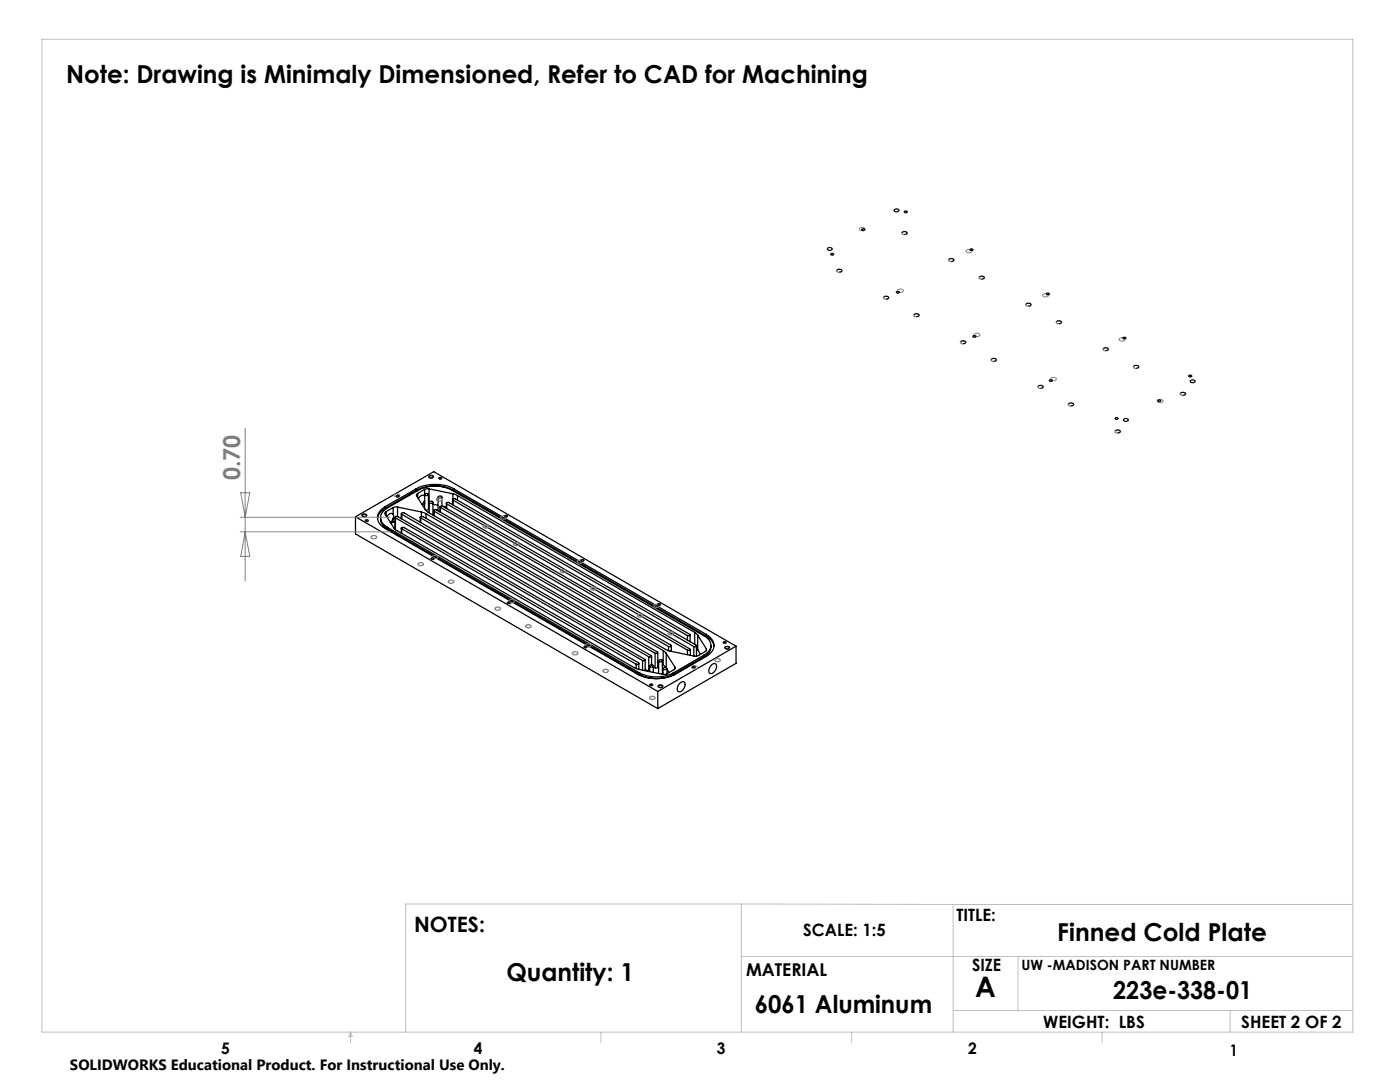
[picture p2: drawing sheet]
<svg xmlns="http://www.w3.org/2000/svg" width="279mm" height="216mm" viewBox="0 0 279 216" stroke-linecap="round" stroke-linejoin="round" font-family="sans-serif">
<g fill="none" stroke="#c0c0c0" stroke-width=".2">
<path d="M8.4 7.8h261.6v198.2h-261.6zM148 180.4v25.6M148 180.4h-67v25.6M148 190.9h122M148 180.4l42.2 .1M190.2 180.5v25.5M190.2 180.5h79.8M203.2 190.9v10.7M70 206v2.1M70 206l.3 .8h-.7zM119.9 206v2.1M170 206v2.1"/>
<path d="M190.2 201.6h79.8M220 206v2.1M245.5 201.6v4.4"/>
</g>
<g fill="none" stroke="#000" stroke-width=".25">
<path d="M79.2 98.9h.4a.2 .2 0 0 1-.2 .2 .2 .2 0 0 1-.2-.2zM83 97.6a8.3 8.3 0 0 1 7.6 0M83 97.9a8.3 8.3 0 0 1 7.6 0M83 97.6l-6.1 3.5M83 97.9l-6.1 3.5M83 97.6v.3M83 97.9l.2 .1M83.4 98.5l-.3 .2v.3l1.8 2.8 .5 .4 47.5 27.4 .8 .3 5.2 1.1 .5-.2 1.5-.8 .1-.5M83.4 98.5v.8M84.7 99a.67 .67 0 0 0-1.1 .3l-.1 .2M84.7 99.8l-.5 .8M84.7 97.6v3.9"/>
<path d="M84.7 97.6l-1.3 .9M84.8 98.5h.5l.2 .1a.36 .36 0 0 1-.4 .3 .36 .36 0 0 1-.3-.3zM85.5 98.7v2.9l-.1 .1-.5 .1M85.6 97.5l-.9 .1M85.6 97.5l4.8 1M85.6 97.5v2.9M85.7 95a.42 .42 0 0 1 .4-.1 .42 .42 0 0 1 .3 .3 .4 .4 0 0 1-.4 .2 .4 .4 0 0 1-.3-.4zM87.4 99.2v2.7M87.5 99.1a.4 .4 0 0 1 .4-.1 .4 .4 0 0 1 .3 .3 .4 .4 0 0 1-.5 .1 .4 .4 0 0 1-.2-.3zM87.7 95.4a.21 .21 0 0 1 .2-.1 .21 .21 0 0 1 .2 .2h-.4zM88.2 99.2v1.8M90.3 99.7v1"/>
<path d="M90.4 98.5l.9 .4M90.4 98.5v1.1M90.4 99.8l-.1-.1 .1-.1h.5l46.8 27v.2h-.5M90.4 99.8l46.8 27M90.4 99.8v1M90.6 97.6l50.3 29M90.6 97.9l50.3 29M90.6 97.6v.3M90.6 97.9l-.1 .1M91.3 98.9l47.3 27.3M91.3 98.9v.9M70.9 103.1l60.4 34.9"/>
<path d="M70.9 103.1l15.7-9 60.3 34.8M70.9 103.1v3.4l60.4 34.9M72.3 102.7a.46 .46 0 0 1 .8 .2 .43 .43 0 0 1-.5 .2 .43 .43 0 0 1-.3-.4zM73 103.8l.4 .1a.2 .2 0 0 1-.2 .1 .2 .2 0 0 1-.2-.2zM76 103.3v.3a2.32 2.32 0 0 0 1.3 2M76.9 101.1a2.34 2.34 0 0 0-1.6 2.2 2.34 2.34 0 0 0 1.6 2.2l50.3 29a8.3 8.3 0 0 0 7.6 0l6.1-3.5a2.33 2.33 0 0 0 1.4-3.1l-.6-.7-.8-.6M76.9 101.4l-.8 .6a2.28 2.28 0 0 0-.7 1.4M76.9 101.1v.3M76.9 101.4l.2 .1M77 102.1l-.2 .3 .1 .2 2.1 3.2 47.7 27.5 .8 .3M77 102.1v.8M77.3 105.2a2.06 2.06 0 0 1-1.3-1.9 2.06 2.06 0 0 1 1.3-1.9l6.2-3.6a7.4 7.4 0 0 1 6.7 0l50.3 29.1a2.04 2.04 0 0 1 1.4 1.9 2.04 2.04 0 0 1-1.4 1.9"/>
<path d="M77.3 105.2l25.2 14.6M77.3 105.6l50.3 29M77.3 105.2v.4M77.3 105.6l-.1 .1M78.5 102.6l-.3-.2-.4 .1-.6 .6M78.5 102.6l.1 .3-.1 .6M78.5 103.5l-.6 .7M78.5 101.3l-1.5 .8M78.5 104.2l-.5 .2M78.5 101.3v1.3M78.5 103.5v.7M78.8 104.1l-.3 .1"/>
<path d="M78.8 103.2v2.4M78.9 103.3v-.2h.5l49.4 28.6-.2 .1h-.4M78.9 103.3l49.3 28.5M78.9 103.3v2.4M79.3 101.2l-.8 .1M79.3 101.2l4.8 1M79.3 101.2v1.9M80.1 102.5v1M80.1 105.4v1M80.2 105.5l-.1-.2h.5l46.9 27-.1 .2h-.4M80.2 102.6l-.1-.1 .1-.2h.4l49.4 28.7-.2 .1h-.3M80.2 105.5l46.8 27"/>
<path d="M80.2 102.6l49.3 28.5M80.2 102.6v.9M80.2 105.5v1M83.9 103.2v1M84 103.3l-.1-.1 .1-.1h.4l46.9 27-.1 .3h-.5M84 103.3l46.7 27.1M84 103.3v1M84.1 102.2l.9 .3M84.1 102.2v.8M84.7 100.5l-.4 .3M85 102.5l47.4 27.3M85 102.5v.9"/>
<path d="M85.5 100.4h.2M85.7 100.2a.34 .34 0 0 1 .4-.2 .34 .34 0 0 1 .2 .4h-.5zM85.7 100.2v2.1M86.1 111.4l.3-.1 .1 .2-.3 .1zM86.4 100.2v2.6M86.4 100.6l1 .2M86.5 101.8v1.1M86.6 102v-.2l.5-.1 46.9 27.2-.2 .1h-.4M86.6 102l46.8 27M86.6 102v.9M87.8 101.1v1M87.9 101.2l49.3 28.5"/>
<path d="M87.9 101.2v1M88.3 101h-.4l-.1 .1 .1 .1M88.3 101l49.5 28.6-.4 .2-.2-.1M88.4 101l.7 .2M89.1 100.4v1M89.1 100.5v-.2l.4-.1 49.5 28.6-.1 .2h-.4M89.1 100.5l49.4 28.5M89.1 100.5v1M100.8 102.9h.3l.1 .1-.3 .1zM102.5 119.8l25.1 14.5M102.5 119.8v.3l-.2 .1M116.7 129h.4a.2 .2 0 0 1-.3 .2 .2 .2 0 0 1-.1-.2z"/>
<path d="M127 132.5v.9M127.5 133.6l4.9 1 .7-.2M127.5 132.4v1.2M127.6 134.6a7.4 7.4 0 0 0 6.8 0M127.6 134.3a7.4 7.4 0 0 0 6.8 0M127.6 134.3v.3M127.6 134.6l-.1 .1M128.2 131.8v1.9M128.8 131.7v2.1M129.5 131.1v2.9l-.7-.4M129.6 132.9v1.1M129.8 136.6l.2-.1 .2 .2a.23 .23 0 0 1-.3 .1 .23 .23 0 0 1-.1-.2z"/>
<path d="M129.8 132.8l.4-.1 .2 .1a.36 .36 0 0 1-.4 .3 .36 .36 0 0 1-.3-.3zM130 131v1.7M130.4 132.9v1.3M130.4 133.1l.3 .1M130.7 130.4v2.8M131.3 130.2v3h-.6M131.3 138v3.4M131.3 132.1l.1 .1M131.3 120.5l.4 .1a.2 .2 0 0 1-.2 .2 .2 .2 0 0 1-.2-.3zM131.4 136.8a.46 .46 0 0 1 .8 .2 .43 .43 0 0 1-.5 .2 .43 .43 0 0 1-.3-.4zM131.4 131.9v2.5M131.6 131.7l.2-.1 .4 .2a.35 .35 0 0 1-.4 .3 .35 .35 0 0 1-.3-.3z"/>
<path d="M132.2 131.9v2.6M132.2 132.6l.2 .2M132.3 133.4v1.1M132.4 129.8l.6 .6M132.4 132.8l.5 .4M132.4 129.8v3M132.4 133.2h.3l.4 .1a.35 .35 0 0 1-.4 .3 .35 .35 0 0 1-.3-.3zM133 130.4l1.7 2.7M133 130.4v2.8M133.1 133.4v1M133.1 133.5l.4 .7M133.4 129v.8"/>
<path d="M134 128.9v1.1M134.4 134.3v.3M134.4 134.6l.1 .1M134.7 133.1l-.1 .4-1.5 .9M134.7 133.1v.4M135.7 136.3a.55 .55 0 0 1 .8-.2 .55 .55 0 0 1 .2 .7 1.27 1.27 0 0 1-1.3 1.2 1.23 1.23 0 0 1 .3-1.7zM137.2 126.8v.9M137.2 129.7v.9M137.7 126.7v1.4M137.8 129.6v1.2M138.3 133h.4a.2 .2 0 0 1-.2 .2 .2 .2 0 0 1-.2-.2zM138.5 129v1.9"/>
<path d="M138.6 126.2l.6 .6M138.6 126.2v2.4M139 129.4l.2 .2M139 128.9v2M139.2 126.8l1.8 2.7M139.2 129.6l.6 1M139.2 126.8v2.8M140.5 130.7l-6.1 3.6M140.5 131.1l-6.1 3.5M140.5 130.7v.4M140.5 131.1l.2 .1M140.9 126.9l.8 .6a2.13 2.13 0 0 1 .8 1.4"/>
<path d="M140.9 126.6v.3M140.9 126.9l-.1 .1M141 129.5v.3M141.9 128.8v.7a2.4 2.4 0 0 1-1.4 1.6M142 132.6a.55 .55 0 0 1 .8-.2 .55 .55 0 0 1 .2 .8 1.22 1.22 0 0 1-1.3 1.2 1.23 1.23 0 0 1 .3-1.8zM144.4 128.1h.3l.2 .1a.23 .23 0 0 1-.3 .1 .23 .23 0 0 1-.2-.2zM144.7 129.2a.42 .42 0 0 1 .5-.2 .42 .42 0 0 1 .3 .3 .4 .4 0 0 1-.4 .2 .4 .4 0 0 1-.4-.3zM146.9 128.9l-15.6 9.1M146.9 128.9v3.5l-15.6 9"/>
<circle cx="116.3" cy="111.8" r=".2"/>
<circle cx="101.6" cy="120.3" r=".2"/>
</g>
<g fill="none" stroke="#808080" stroke-width=".25">
<path d="M165.8 50.7l.5-.1a.26 .26 0 0 1-.2 .4 .26 .26 0 0 1-.3-.3zM167 53.9a.54 .54 0 0 1 .6-.3 .54 .54 0 0 1 .4 .6l-.6 .1a.31 .31 0 0 1-.4-.1 .31 .31 0 0 1 0-.3zM172 45.7l.3-.1a.21 .21 0 0 1 .3 .3 .21 .21 0 0 1-.4 .1 .19 .19 0 0 1-.2 0 .19 .19 0 0 1 0-.3zM176.3 59.3a.62 .62 0 0 1 1.1 .2 .59 .59 0 0 1-.6 .3 .59 .59 0 0 1-.5-.5zM178.9 58.2l.2-.1a.27 .27 0 0 1 .4 0 .27 .27 0 0 1-.1 .4 .27 .27 0 0 1-.4 0zM180 46.4a.54 .54 0 0 1 .6-.2 .54 .54 0 0 1 .4 .5l-.7 .1a.27 .27 0 0 1-.3-.2 .27 .27 0 0 1 0-.2zM180.4 42.2l.2-.1a.26 .26 0 0 1 .4 0 .26 .26 0 0 1 0 .4 .26 .26 0 0 1-.4-.1zM189.3 51.8l.1-.1a.5 .5 0 0 1 .6-.2 .5 .5 0 0 1 .3 .6 .57 .57 0 0 1-.6 .1 .57 .57 0 0 1-.4-.4zM193.5 49.8l.5-.1a.26 .26 0 0 1 0 .4 .26 .26 0 0 1-.4-.1zM195.4 55.2l.7-.1a.34 .34 0 0 1 .4 .4 .34 .34 0 0 1-.5 .2l-.6-.1zM208.9 58.5h.1a.27 .27 0 0 1 .4-.1 .27 .27 0 0 1 0 .5 .27 .27 0 0 1-.4-.1l-.2-.1zM182.4 62.8l.8-.2a.32 .32 0 0 1 .2 .4 .32 .32 0 0 1-.4 .2l-.5-.1z"/>
<path d="M191.7 68.2a.54 .54 0 0 1 .6-.3 .54 .54 0 0 1 .4 .5 .54 .54 0 0 1-.6 .3 .54 .54 0 0 1-.4-.5zM194.2 67l.3-.1a.22 .22 0 0 1 .3 .3 .22 .22 0 0 1-.3 .1l-.4-.1zM197.8 71.6l.7-.1a.34 .34 0 0 1 .4 .4 .34 .34 0 0 1-.5 .2l-.6-.1zM204.8 60.6l.7-.1a.29 .29 0 0 1 .3 .4 .29 .29 0 0 1-.4 .2h-.3a.31 .31 0 0 1-.3-.1 .31 .31 0 0 1 0-.4zM207.2 77a.52 .52 0 0 1 .6-.2 .52 .52 0 0 1 .3 .6l-.7 .1a.25 .25 0 0 1-.3-.2 .25 .25 0 0 1 .1-.3zM209.5 75.8h.1a.25 .25 0 0 1 .4 0 .25 .25 0 0 1-.1 .4 .25 .25 0 0 1-.3-.1l-.2-.1zM210.8 64.2a.57 .57 0 0 1 .6-.2 .57 .57 0 0 1 .4 .4 .57 .57 0 0 1-.5 .2 .57 .57 0 0 1-.5-.4zM220.2 69.5a.55 .55 0 0 1 .6-.2 .55 .55 0 0 1 .4 .6l-.7 .1a.31 .31 0 0 1-.3-.1 .31 .31 0 0 1 0-.4zM224.1 67.3h.2a.26 .26 0 0 1 .3 0 .26 .26 0 0 1 0 .4 .26 .26 0 0 1-.3-.1l-.2-.1zM226.3 73h.8a.34 .34 0 0 1 .1 .5 .34 .34 0 0 1-.5 0l-.3-.1a.25 .25 0 0 1-.2-.1 .25 .25 0 0 1 .1-.3zM231 79.9l.2-.1a.26 .26 0 0 1 .4 0 .26 .26 0 0 1 0 .3 .26 .26 0 0 1-.4 0zM235.6 78.4l.7-.1a.32 .32 0 0 1 .3 .4 .32 .32 0 0 1-.5 .2h-.3a.3 .3 0 0 1-.2-.5z"/>
<path d="M237.2 75l.2-.1a.26 .26 0 0 1 .4-.1 .26 .26 0 0 1 0 .4 .26 .26 0 0 1-.4 0zM79.1 98.9l.1-.1a.26 .26 0 0 1 .4 0 .26 .26 0 0 1 0 .4 .26 .26 0 0 1-.4 0zM87.2 99.4h.8a.32 .32 0 0 1 .1 .4 .32 .32 0 0 1-.4 .2h-.2a.3 .3 0 0 1-.4-.2 .3 .3 0 0 1 .1-.4zM87.6 95.3h.1a.26 .26 0 0 1 .4-.1 .26 .26 0 0 1 0 .4 .26 .26 0 0 1-.4 0zM213.3 80.6l.3-.2h.4a.32 .32 0 0 1 .3 .5 .32 .32 0 0 1-.5 .1l-.5-.1-.1-.1zM222.5 83.4h.5a.24 .24 0 0 1 0 .3 .24 .24 0 0 1-.3 0zM222.6 85.9a.55 .55 0 0 1 .6-.2 .55 .55 0 0 1 .4 .6 .54 .54 0 0 1-.7 .2 .54 .54 0 0 1-.3-.6zM73 103.8h.4a.28 .28 0 0 1-.2 .3 .28 .28 0 0 1-.3-.2zM74.1 107.1a.59 .59 0 0 1 .6-.3 .59 .59 0 0 1 .4 .5 .6 .6 0 0 1-.6 .2 .6 .6 0 0 1-.4-.4zM83.4 112.5a.6 .6 0 0 1 1.1 .1 .59 .59 0 0 1-.6 .3 .59 .59 0 0 1-.5-.4zM86 111.4l.4-.1a.16 .16 0 0 1 .2 .1 .16 .16 0 0 1-.1 .2h-.4zM89.5 115.9a.54 .54 0 0 1 .6-.2 .54 .54 0 0 1 .4 .5 .54 .54 0 0 1-.6 .2 .54 .54 0 0 1-.4-.5z"/>
<path d="M96.4 104.9a.6 .6 0 0 1 .7-.2 .6 .6 0 0 1 .4 .5 .58 .58 0 0 1-.6 .2 .58 .58 0 0 1-.5-.5zM100.7 102.9l.2-.1a.26 .26 0 0 1 .3 0 .26 .26 0 0 1 0 .4 .26 .26 0 0 1-.3 0l-.3-.2zM102.6 108.4a.54 .54 0 0 1 .6-.2 .54 .54 0 0 1 .3 .5l-.7 .1a.27 .27 0 0 1-.3-.1 .27 .27 0 0 1 .1-.3zM111.9 113.8a.54 .54 0 0 1 .6-.2 .54 .54 0 0 1 .4 .5 .54 .54 0 0 1-.6 .2 .54 .54 0 0 1-.4-.5zM116 111.7h.4a.26 .26 0 0 1 0 .4 .26 .26 0 0 1-.4-.2zM118 117.3a.53 .53 0 0 1 .6-.2 .53 .53 0 0 1 .3 .5 .53 .53 0 0 1-.6 .2 .53 .53 0 0 1-.3-.5zM98.8 121.3a.54 .54 0 0 1 .6-.2 .54 .54 0 0 1 .4 .5l-.7 .1-.3-.2zM101.3 120.2l.2-.1a.27 .27 0 0 1 .4 0 .27 .27 0 0 1-.1 .4 .27 .27 0 0 1-.4-.1l-.2-.1zM105 124.8a.54 .54 0 0 1 .6-.2 .54 .54 0 0 1 .3 .5l-.7 .1a.27 .27 0 0 1-.3-.1 .27 .27 0 0 1 .1-.3zM114.3 130.1a.5 .5 0 0 1 .7-.1 .5 .5 0 0 1 .2 .6 .5 .5 0 0 1-.6 .1 .5 .5 0 0 1-.3-.6zM116.6 129l.1-.1a.26 .26 0 0 1 .4 0 .26 .26 0 0 1 0 .4 .26 .26 0 0 1-.4 0l-.2-.1zM120.4 133.7l.6-.1a.31 .31 0 0 1 .4 .3 .31 .31 0 0 1-.4 .3l-.6-.2z"/>
<path d="M127.4 122.6h.7a.34 .34 0 0 1 .1 .5 .34 .34 0 0 1-.5 .1l-.2-.1a.27 .27 0 0 1-.3-.2 .27 .27 0 0 1 .2-.3zM129.7 136.5h.4a.2 .2 0 0 1 .2 .2 .2 .2 0 0 1-.3 .1 .2 .2 0 0 1-.3 0 .2 .2 0 0 1 0-.3zM129.7 139.1a.52 .52 0 0 1 .6-.2 .52 .52 0 0 1 .4 .5l-.8 .1a.25 .25 0 0 1-.2-.1 .25 .25 0 0 1 0-.3zM131.2 120.6a.27 .27 0 0 1 .4-.2 .27 .27 0 0 1 .1 .4h-.3zM133.4 126.2a.53 .53 0 0 1 .6-.2 .53 .53 0 0 1 .3 .5 .52 .52 0 0 1-.6 .2 .52 .52 0 0 1-.3-.5zM138.2 133l.1-.1a.26 .26 0 0 1 .4 0 .26 .26 0 0 1 0 .4 .26 .26 0 0 1-.4 0l-.2-.1zM142.7 131.6a.54 .54 0 0 1 .6-.2 .54 .54 0 0 1 .4 .5l-.6 .1a.31 .31 0 0 1-.4-.1 .31 .31 0 0 1 0-.3zM144.4 128.1l.1-.1a.26 .26 0 0 1 .4 0 .26 .26 0 0 1 0 .4 .26 .26 0 0 1-.4-.1h-.2z"/>
</g>
<g fill="none" stroke="#808080" stroke-width=".2" stroke-dasharray="15.2 1.3 1.3 1.3" stroke-linecap="butt">
<path d="M166.1 49.8a.46 .46 0 0 0-.5-.4 .46 .46 0 0 0-.5 .4l.4 .2 .6-.2M172.6 45.9a.56 .56 0 0 0-.4-.6 .56 .56 0 0 0-.6 .2 .56 .56 0 0 0 .4 .6 .56 .56 0 0 0 .6-.2M179.4 42.1a.46 .46 0 0 0-.5-.4 .46 .46 0 0 0-.4 .4l.4 .2 .5-.2M180.2 58.2a.56 .56 0 0 0-.4-.6 .56 .56 0 0 0-.6 .2 .56 .56 0 0 0 .4 .6 .56 .56 0 0 0 .6-.2M193.9 50.3a.56 .56 0 0 0-.4-.6 .56 .56 0 0 0-.6 .2 .56 .56 0 0 0 .4 .6 .56 .56 0 0 0 .6-.2M209.2 59.1a.56 .56 0 0 0-.4-.6 .56 .56 0 0 0-.7 .3 .56 .56 0 0 0 .4 .5 .56 .56 0 0 0 .7-.2M195.5 67a.56 .56 0 0 0-.4-.6 .56 .56 0 0 0-.6 .3 .56 .56 0 0 0 .4 .5 .56 .56 0 0 0 .6-.2M210.8 75.8a.56 .56 0 0 0-.4-.6 .56 .56 0 0 0-.7 .3 .56 .56 0 0 0 .4 .5 .56 .56 0 0 0 .7-.2M224.4 67.9a.56 .56 0 0 0-.4-.6 .56 .56 0 0 0-.6 .3 .56 .56 0 0 0 .4 .5 .56 .56 0 0 0 .6-.2M238.5 76.2a.46 .46 0 0 0-.5-.4 .46 .46 0 0 0-.4 .4l.4 .2 .5-.2M79.7 99a.56 .56 0 0 0-.4-.5 .56 .56 0 0 0-.6 .2 .56 .56 0 0 0 .4 .6 .56 .56 0 0 0 .6-.3M86.5 95.3a.46 .46 0 0 0-.4-.5 .46 .46 0 0 0-.5 .4l.4 .2 .5-.1"/>
<path d="M225.1 83.9a.46 .46 0 0 0-.4-.4 .46 .46 0 0 0-.5 .4l.4 .2 .5-.2M232.1 80.2a.56 .56 0 0 0-.4-.6 .56 .56 0 0 0-.7 .3 .56 .56 0 0 0 .4 .5 .56 .56 0 0 0 .7-.2M73.2 103a.46 .46 0 0 0-.5-.5 .46 .46 0 0 0-.4 .4l.4 .2 .5-.1M87.3 111.3a.56 .56 0 0 0-.4-.5 .56 .56 0 0 0-.6 .2 .56 .56 0 0 0 .4 .6 .56 .56 0 0 0 .6-.3M101 103.4a.56 .56 0 0 0-.4-.5 .56 .56 0 0 0-.6 .2 .56 .56 0 0 0 .4 .6 .56 .56 0 0 0 .6-.3M116.3 112.2a.56 .56 0 0 0-.4-.5 .56 .56 0 0 0-.6 .2 .56 .56 0 0 0 .4 .6 .56 .56 0 0 0 .6-.3M102.6 120.1a.56 .56 0 0 0-.4-.5 .56 .56 0 0 0-.6 .2 .56 .56 0 0 0 .4 .6 .56 .56 0 0 0 .6-.3M117.9 128.9a.56 .56 0 0 0-.4-.5 .56 .56 0 0 0-.7 .2 .56 .56 0 0 0 .4 .6 .56 .56 0 0 0 .7-.3M131.6 121a.56 .56 0 0 0-.4-.5 .56 .56 0 0 0-.7 .2 .56 .56 0 0 0 .4 .6 .56 .56 0 0 0 .7-.3M132.3 137.1a.46 .46 0 0 0-.5-.5 .46 .46 0 0 0-.4 .4l.3 .2 .6-.1M139.2 133.3a.56 .56 0 0 0-.4-.5 .56 .56 0 0 0-.7 .2 .56 .56 0 0 0 .4 .6 .56 .56 0 0 0 .7-.3M145.6 129.4a.46 .46 0 0 0-.5-.5 .46 .46 0 0 0-.4 .5l.4 .1 .5-.1"/>
</g>
<g fill="none" stroke="#000" stroke-width=".2">
<path d="M165.2 49.5l.6-.1a.29 .29 0 0 1 .3 .4 .29 .29 0 0 1-.5 .2h-.2a.27 .27 0 0 1-.3-.2 .27 .27 0 0 1 .1-.3zM165.8 50.7l.5-.1a.24 .24 0 0 1-.2 .3 .24 .24 0 0 1-.3-.2zM172 45.8l.4-.1a.23 .23 0 0 1-.1 .3 .23 .23 0 0 1-.3-.2zM178.5 41.8l.4-.1a.33 .33 0 0 1 .5 .3 .33 .33 0 0 1-.5 .3l-.1-.1a.24 .24 0 0 1-.3-.1 .24 .24 0 0 1 0-.3zM179 58.2h.4a.23 .23 0 0 1-.2 .3 .23 .23 0 0 1-.2-.3zM180.5 42.2l.4-.1a.24 .24 0 0 1-.1 .4 .24 .24 0 0 1-.3-.3zM193.7 49.7h.4a.23 .23 0 0 1-.2 .3 .23 .23 0 0 1-.3-.3zM208.8 58.6l.2-.1a.25 .25 0 0 1 .3 0 .25 .25 0 0 1 0 .3 .25 .25 0 0 1-.3 0zM194.2 67.1l.1-.1a.25 .25 0 0 1 .3-.1 .25 .25 0 0 1 0 .4 .25 .25 0 0 1-.3-.1zM209.5 75.8h.3a.17 .17 0 0 1 .2 .1 .17 .17 0 0 1-.2 .2h-.3zM224.1 67.4l.5-.1a.24 .24 0 0 1-.2 .4 .24 .24 0 0 1-.3-.3zM231.1 79.9l.4-.1a.24 .24 0 0 1-.1 .3 .24 .24 0 0 1-.3-.2z"/>
<path d="M237.3 74.9h.4a.23 .23 0 0 1-.2 .3 .23 .23 0 0 1-.2-.3zM237.6 76a.44 .44 0 0 1 .5-.3 .44 .44 0 0 1 .3 .6h-.7l-.2-.2zM79.1 98.9h.5a.23 .23 0 0 1-.2 .2 .23 .23 0 0 1-.3-.2zM85.7 95l.3-.1a.33 .33 0 0 1 .5 .3 .33 .33 0 0 1-.5 .2h-.1a.24 .24 0 0 1-.3-.1 .24 .24 0 0 1 .1-.3zM87.6 95.4l.3-.2 .3 .3-.3 .1zM222.6 83.4h.5a.23 .23 0 0 1-.3 .3 .23 .23 0 0 1-.2-.3zM224.3 83.6l.6-.1a.29 .29 0 0 1 .3 .4 .29 .29 0 0 1-.5 .2h-.2a.27 .27 0 0 1-.3-.2 .27 .27 0 0 1 .1-.3zM72.3 102.7l.6-.1a.29 .29 0 0 1 .3 .4 .29 .29 0 0 1-.5 .1h-.2a.24 .24 0 0 1-.2-.1 .24 .24 0 0 1 0-.3zM73 103.8h.4a.23 .23 0 0 1-.2 .3 .23 .23 0 0 1-.2-.3zM86.1 111.4l.4-.1a.15 .15 0 0 1 .1 .2 .15 .15 0 0 1-.2 .1h-.3zM100.8 102.9h.4a.22 .22 0 0 1-.2 .3 .22 .22 0 0 1-.2-.3zM116 111.8l.4-.1a.22 .22 0 0 1-.1 .3 .22 .22 0 0 1-.3-.2z"/>
<path d="M101.3 120.3l.4-.2 .1 .2-.3 .1zM129.7 136.6l.4-.1a.21 .21 0 0 1 .1 .3 .21 .21 0 0 1-.4 0zM131.2 120.6l.1-.1a.24 .24 0 0 1 .4-.1 .24 .24 0 0 1 0 .4 .24 .24 0 0 1-.3 0zM131.4 136.8l.6-.1a.3 .3 0 0 1 .3 .3 .3 .3 0 0 1-.5 .2h-.2a.24 .24 0 0 1-.2-.1 .24 .24 0 0 1 0-.3zM138.2 133h.1a.24 .24 0 0 1 .3-.1 .24 .24 0 0 1 .1 .3 .24 .24 0 0 1-.4 0zM144.4 128.1l.3-.1a.21 .21 0 0 1 .1 .4 .21 .21 0 0 1-.3-.1zM144.7 129.1l.4-.1a.33 .33 0 0 1 .5 .3 .33 .33 0 0 1-.5 .2h-.1a.24 .24 0 0 1-.3-.1 .24 .24 0 0 1 0-.3z"/>
<circle cx="116.9" cy="129.1" r=".23"/>
</g>
<g fill="none" stroke="#000" stroke-width=".2" stroke-dasharray="1.3 .6" stroke-dashoffset=".4" stroke-linecap="butt">
<path d="M167.9 53.8l-.3-.1a.34 .34 0 0 0-.6 .3 .34 .34 0 0 0 .5 .3h.2a.23 .23 0 0 0 .3-.2 .23 .23 0 0 0-.1-.3M177.2 59.2l-.3-.1a.34 .34 0 0 0-.5 .2 .34 .34 0 0 0 .5 .4l.2-.1a.23 .23 0 0 0 .2-.1 .23 .23 0 0 0-.1-.3M180.9 46.3l-.3-.1a.34 .34 0 0 0-.5 .2 .34 .34 0 0 0 .5 .4l.2-.1a.23 .23 0 0 0 .2-.1 .23 .23 0 0 0-.1-.3M190.2 51.7l-.3-.1a.34 .34 0 0 0-.5 .2 .34 .34 0 0 0 .5 .4l.2-.1a.23 .23 0 0 0 .2-.1 .23 .23 0 0 0-.1-.3M196.3 55.2l-.3-.1a.34 .34 0 0 0-.5 .2 .34 .34 0 0 0 .5 .4l.2-.1a.23 .23 0 0 0 .2-.1 .23 .23 0 0 0-.1-.3M183.3 62.7l-.3-.1a.34 .34 0 0 0-.6 .2 .34 .34 0 0 0 .5 .4l.2-.1a.23 .23 0 0 0 .3-.1 .23 .23 0 0 0-.1-.3M192.6 68.1l-.3-.1a.34 .34 0 0 0-.5 .2 .34 .34 0 0 0 .5 .4l.2-.1a.23 .23 0 0 0 .2-.1 .23 .23 0 0 0-.1-.3M198.7 71.6l-.3-.1a.34 .34 0 0 0-.5 .2 .34 .34 0 0 0 .5 .4l.2-.1a.23 .23 0 0 0 .2-.1 .23 .23 0 0 0-.1-.3M205.6 60.6l-.3-.1a.34 .34 0 0 0-.5 .2 .34 .34 0 0 0 .5 .4l.2-.1a.23 .23 0 0 0 .2-.1 .23 .23 0 0 0-.1-.3M208 77l-.2-.1a.34 .34 0 0 0-.6 .2 .34 .34 0 0 0 .5 .4l.2-.1a.23 .23 0 0 0 .2-.1 .23 .23 0 0 0-.1-.3M211.7 64.1l-.3-.1a.34 .34 0 0 0-.5 .2 .34 .34 0 0 0 .5 .4l.2-.1a.23 .23 0 0 0 .2-.1 .23 .23 0 0 0-.1-.3M221 69.5l-.2-.1a.34 .34 0 0 0-.6 .2 .34 .34 0 0 0 .5 .4l.2-.1a.23 .23 0 0 0 .3-.2 .23 .23 0 0 0-.2-.2"/>
<path d="M227.1 73l-.3-.1a.34 .34 0 0 0-.5 .2 .34 .34 0 0 0 .5 .4l.2-.1a.23 .23 0 0 0 .2-.1 .23 .23 0 0 0-.1-.3M236.4 78.4l-.2-.1a.34 .34 0 0 0-.6 .2 .34 .34 0 0 0 .5 .3h.2a.23 .23 0 0 0 .3-.2 .23 .23 0 0 0-.2-.2M214.1 80.5l-.3-.1a.34 .34 0 0 0-.5 .2 .34 .34 0 0 0 .5 .4l.2-.1a.23 .23 0 0 0 .2-.1 .23 .23 0 0 0-.1-.3M223.4 85.9l-.2-.1a.34 .34 0 0 0-.6 .2 .34 .34 0 0 0 .5 .4l.2-.1a.23 .23 0 0 0 .3-.1 .23 .23 0 0 0-.2-.3"/>
</g>
<path d="M48 98.3h1.8l-.9 4.9zM48.9 85.5v30.4M47.9 103.2h29.9M47.9 106.1h29.9M48.9 106.1l.9 4.9h-1.8z" fill="none" stroke="#808080" stroke-width=".2"/>
<text font-size="5.6" x="194.6" y="199">A</text>
<g font-size="4.9">
<text x="13.2" y="16.5">Note: Drawing is Minimaly Dimensioned, Refer to CAD for Machining</text>
<text x="211" y="187.8">Finned Cold Plate</text>
<text x="101.1" y="195.7">Quantity: 1</text>
<text x="150.6" y="202.2">6061 Aluminum</text>
<text x="222.2" y="199.4">223e-338-01</text>
</g>
<text font-size="4.7" fill="#808080" x="47.9" y="95.8" transform="rotate(-90 47.9 95.8)">0.70</text>
<text font-size="4.2" x="82.6" y="185.9">NOTES:</text>
<text font-size="3.5" x="148.9" y="194.7">MATERIAL</text>
<g font-size="3.4">
<text x="190.9" y="183.8">TITLE:</text>
<text x="160.3" y="186.8">SCALE: 1:5</text>
<text x="194" y="193.8">SIZE</text>
<text x="208.2" y="205.1">WEIGHT: LBS</text>
<text x="247.7" y="205.1">SHEET 2 OF 2</text>
</g>
<g font-size="3.2">
<text x="44.2" y="210.4">5</text>
<text x="94.6" y="210.3">4</text>
<text x="143.1" y="210.4">3</text>
<text x="193.2" y="210.3">2</text>
<text x="245.4" y="210.6">1</text>
</g>
<text font-size="3" x="14" y="213.5">SOLIDWORKS Educational Product. For Instructional Use Only.</text>
<text font-size="2.8" x="203.8" y="193.5">UW -MADISON PART NUMBER</text>
</svg>
